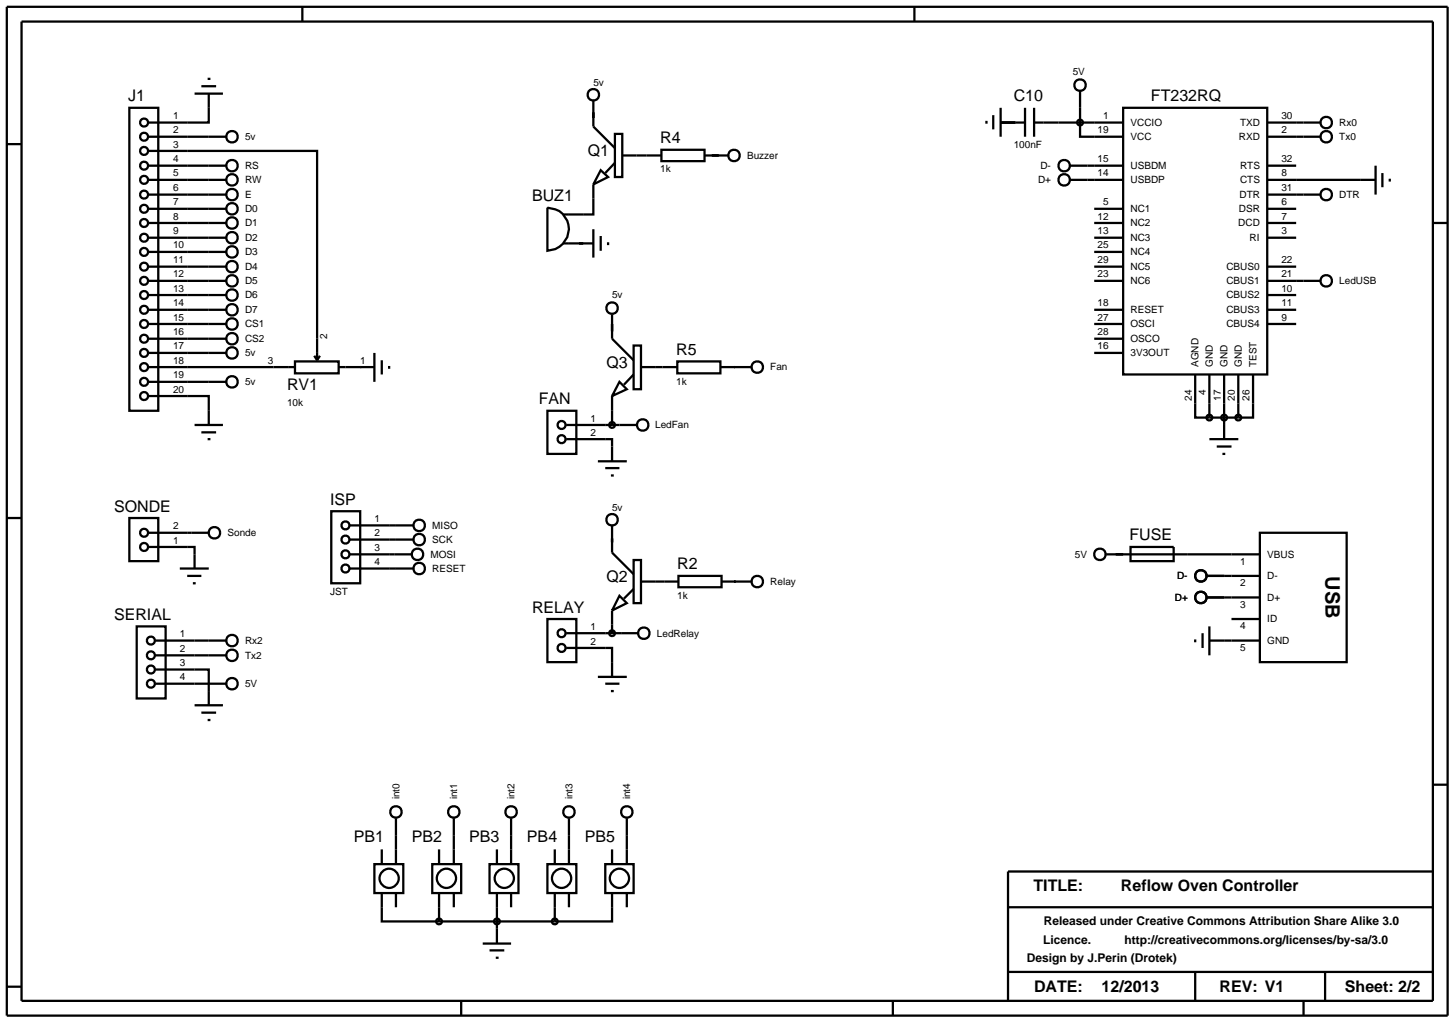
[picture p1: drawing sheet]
<svg xmlns="http://www.w3.org/2000/svg" width="257mm" height="180mm" viewBox="0 0 257 180" stroke-linecap="round" stroke-linejoin="round" font-family="sans-serif">
<g fill="none" stroke="#000" stroke-width=".4">
<path d="M1.2 1.2h254v177.8h-254zM3.8 3.8h248.8v172.6h-248.8zM22.8 19h5.1v53.4h-5.1zM34.3 16.5h5M35.5 15.2h2.6M36.6 13.9h.5M36.8 16.5v5.1h-10.7M53.3 1.2v2.6M104.6 17.8v4.5l3.8 3.8M161.2 1.2v2.6M176.4 19v5.1M180.7 19v5.1"/>
<path d="M182.3 19v5.1M190.4 16v8.1h7.6M198 19h25.4v47h-25.4zM1.2 25.4h2.6M26.1 26.6h29.8v36.9M26.1 29.2h13.8M26.1 31.7h13.8M26.1 24.1h13.8M26.1 34.3h13.8M26.1 36.8h13.8M26.1 39.3h13.8M96.5 36.6a3.8 3.8 0 0 1 3.8 3.8 3.8 3.8 0 0 1-3.8 3.8z"/>
<path d="M104.6 32.5v5.3h-5.3M105.9 30l1.3 1.2-2.6 1.3zM108.4 23.6h1.3v7.6h-1.3zM108.4 28.7l-1.7 1.8M109.7 27.4h6.9M116.6 26.4h7.6v2h-7.6zM124.2 27.4h4.2M173.9 21.3v.5M175.1 20.3v2.5M176.4 21.6h4.3M182.3 21.6h15.7M188.6 29.2h9.4"/>
<path d="M188.6 31.7h9.4M192.9 36.8h5.1M192.9 39.3h5.1M223.4 29.2h5.1M223.4 31.7h19.1M223.4 21.6h9.4M223.4 24.1h9.4M223.4 34.3h9.4M223.4 36.8h5.1M223.4 39.3h5.1M242.5 29.2v5.1M243.7 30.5v2.5"/>
<path d="M245 31.5v.5M252.6 39.3h2.6M26.1 49.5h13.8M26.1 41.9h13.8M26.1 44.4h13.8M26.1 47h13.8M26.1 52h13.8M26.1 54.6h13.8M26.1 57.1h13.8M26.1 59.7h13.8M99.3 42.9h5.3M104.6 40.4v5"/>
<path d="M105.9 41.6v2.6M107.2 42.7v.5M107.9 55.4v4.3l3.8 3.8M192.9 49.5h5.1M192.9 41.9h5.1M192.9 44.4h5.1M192.9 47h5.1M192.9 54.6h5.1M192.9 57.1h5.1M192.9 59.7h5.1M223.4 49.5h9.4M223.4 41.9h5.1"/>
<path d="M223.4 47h5.1M223.4 52h5.1M223.4 54.6h5.1M223.4 57.1h5.1M26.1 69.8h10.7v5.1M26.1 64.7h25.9M26.1 62.2h13.8M26.1 67.3h13.8M34.3 74.9h5M35.5 76.2h2.6M36.6 77.4h.5M52 63.7h7.7v2.1h-7.7z"/>
<path d="M55.4 62.7l.5 .8M56.4 62.7l-.5 .8M59.7 64.7h6.3M66 62.2v5.1M67.3 63.5v2.5M68.6 64.5v.5M96.5 72.4h5.1v7.6h-5.1zM99.8 77.4h8.1v3.9M99.8 74.9h12.4M107.9 69.8v5.1M109.2 67.3l1.3 1.3-2.6 1.2zM111.7 60.9h1.3v7.7h-1.3z"/>
<path d="M111.7 66l-1.7 1.8M113 64.7h6.4M119.4 63.7h7.6v2.1h-7.6zM127 64.7h5.5M192.9 62.2h5.1M210.7 66v7.6h2.5M213.2 73.6h5.1M213.2 66v7.6M213.2 77.4h5.1M214.5 78.7h2.6M215.8 66v11.4M218.3 66v7.6"/>
<path d="M220.9 66v7.6h-2.6M1.2 91.3h2.6M22.8 91.3h5.1v7.6h-5.1zM26.1 96.4h8.2v3.8M26.1 93.9h10.7M58.4 90.1h5.1v12.7h-5.1zM61.7 97.7h10.9M61.7 92.6h11.2M61.7 95.1h11.2M105.4 81.3h5.1M106.7 82.5h2.5M107.7 83.8h.5"/>
<path d="M107.9 92.6v4.8l3.8 3.8M111.7 98.7h1.3v7.6h-1.3zM195 97.7h27.1M199.3 96.4h7.6v2.5h-7.6zM215.5 80h.5M222.1 93.9h15.3v22.8h-15.3zM24.1 110.4h5.1v12.7h-5.1zM27.4 118h9.4v6.3M27.4 112.9h12.5M27.4 115.5h12.5M31.7 100.2h5.1M33 101.5h2.5"/>
<path d="M34 102.8h.5M61.7 100.2h11.2M96.5 109.1h5.1v7.6h-5.1zM99.8 114.2h8.1v5.1M99.8 111.6h12.7M105.4 119.3h5.1M107.9 107.6v4M109.2 105l1.3 1.3-2.6 1.3zM111.7 103.8l-1.7 1.7M113 102.5h6.6M119.6 101.5h7.6v2h-7.6zM127.2 102.5h5.3"/>
<path d="M210.7 112.7v.5M212 111.6v2.6M212.7 101.5h9.4M212.7 105.3h9.4M213.2 112.9h8.9M213.2 110.4v5.1M217.1 109.1h5M27.4 120.5h12.5M34.3 124.3h5M35.5 125.6h2.6M36.6 126.9h.5M106.7 120.5h2.5"/>
<path d="M107.7 121.8h.5M252.6 138.3h2.6M66 152.3h5.1v5.1h-5.1zM67.3 157.4v5h10.1M67.3 149.7v2.6M69.8 144.2v8.1M69.8 157.4v2.5M76.2 152.3h5.1v5.1h-5.1zM77.4 149.7v2.6M77.4 157.4v5M80 144.2v8.1M80 157.4v2.5"/>
<path d="M86.3 152.3h5.1v5.1h-5.1zM87.6 149.7v2.6M87.6 157.4v8.9M90.1 144.2v8.1M90.1 157.4v2.5M96.5 152.3h5.1v5.1h-5.1zM97.8 149.7v2.6M97.8 157.4v5M100.3 144.2v8.1M100.3 157.4v2.5M106.7 152.3h5v5.1h-5zM107.9 157.4v5h-10.1"/>
<path d="M107.9 149.7v2.6M110.5 144.2v8.1M110.5 157.4v2.5M177.7 159.9h74.9M252.6 153.6h-74.9v22.8M1.2 173.9h2.6M77.4 162.4h20.4M81.3 176.4v2.6M85.1 166.3h5M86.3 167.5h2.6M87.4 168.8h.5M157.4 176.4v2.6"/>
<path d="M177.7 171.3h74.9M210.7 171.3v5.1M229.8 176.4v2.6M233.6 171.3v5.1"/>
<circle cx="104.6" cy="16.7" r="1.01"/>
<circle cx="190.4" cy="15" r="1.01"/>
<circle cx="25.4" cy="24.1" r=".7"/>
<circle cx="25.4" cy="36.8" r=".7"/>
<circle cx="25.4" cy="31.7" r=".7"/>
<circle cx="25.4" cy="34.3" r=".7"/>
<circle cx="25.4" cy="21.6" r=".7"/>
<circle cx="25.4" cy="26.6" r=".7"/>
<circle cx="25.4" cy="29.2" r=".7"/>
<circle cx="25.4" cy="39.3" r=".7"/>
<circle cx="40.9" cy="36.8" r="1.01"/>
<circle cx="40.9" cy="24.1" r="1.01"/>
<circle cx="40.9" cy="31.7" r="1.01"/>
<circle cx="40.9" cy="34.3" r="1.01"/>
<circle cx="40.9" cy="29.2" r="1.01"/>
<circle cx="40.9" cy="39.3" r="1.01"/>
<circle cx="129.4" cy="27.4" r="1.01"/>
<circle cx="187.6" cy="29.2" r="1.01"/>
<circle cx="187.6" cy="31.7" r="1.01"/>
<circle cx="190.4" cy="21.6" r=".51"/>
<circle cx="233.8" cy="24.1" r="1.01"/>
<circle cx="233.8" cy="34.3" r="1.01"/>
<circle cx="233.8" cy="21.6" r="1.01"/>
<circle cx="25.4" cy="49.5" r=".7"/>
<circle cx="25.4" cy="57.1" r=".7"/>
<circle cx="25.4" cy="44.4" r=".7"/>
<circle cx="25.4" cy="59.7" r=".7"/>
<circle cx="25.4" cy="47" r=".7"/>
<circle cx="25.4" cy="54.6" r=".7"/>
<circle cx="25.4" cy="41.9" r=".7"/>
<circle cx="25.4" cy="52" r=".7"/>
<circle cx="40.9" cy="49.5" r="1.01"/>
<circle cx="40.9" cy="57.1" r="1.01"/>
<circle cx="40.9" cy="44.4" r="1.01"/>
<circle cx="40.9" cy="47" r="1.01"/>
<circle cx="40.9" cy="59.7" r="1.01"/>
<circle cx="40.9" cy="41.9" r="1.01"/>
<circle cx="40.9" cy="54.6" r="1.01"/>
<circle cx="40.9" cy="52" r="1.01"/>
<circle cx="107.9" cy="54.3" r="1.01"/>
<circle cx="233.8" cy="49.5" r="1.01"/>
<circle cx="25.4" cy="62.2" r=".7"/>
<circle cx="25.4" cy="69.8" r=".7"/>
<circle cx="25.4" cy="64.7" r=".7"/>
<circle cx="25.4" cy="67.3" r=".7"/>
<circle cx="40.9" cy="62.2" r="1.01"/>
<circle cx="40.9" cy="67.3" r="1.01"/>
<circle cx="99" cy="77.4" r=".7"/>
<circle cx="99" cy="74.9" r=".7"/>
<circle cx="107.9" cy="74.9" r=".51"/>
<circle cx="113.3" cy="74.9" r="1.01"/>
<circle cx="133.5" cy="64.7" r="1.01"/>
<circle cx="213.2" cy="73.6" r=".51"/>
<circle cx="215.8" cy="73.6" r=".51"/>
<circle cx="218.3" cy="73.6" r=".51"/>
<circle cx="25.4" cy="93.9" r=".7"/>
<circle cx="25.4" cy="96.4" r=".7"/>
<circle cx="37.8" cy="93.9" r="1.01"/>
<circle cx="60.9" cy="95.1" r=".7"/>
<circle cx="60.9" cy="92.6" r=".7"/>
<circle cx="60.9" cy="97.7" r=".7"/>
<circle cx="73.6" cy="97.7" r="1.01"/>
<circle cx="73.9" cy="92.6" r="1.01"/>
<circle cx="73.9" cy="95.1" r="1.01"/>
<circle cx="107.9" cy="91.6" r="1.01"/>
<circle cx="193.9" cy="97.7" r="1.01"/>
<circle cx="26.6" cy="112.9" r=".7"/>
<circle cx="26.6" cy="115.5" r=".7"/>
<circle cx="26.6" cy="118" r=".7"/>
<circle cx="40.9" cy="112.9" r="1.01"/>
<circle cx="40.9" cy="115.5" r="1.01"/>
<circle cx="60.9" cy="100.2" r=".7"/>
<circle cx="73.9" cy="100.2" r="1.01"/>
<circle cx="99" cy="111.6" r=".7"/>
<circle cx="99" cy="114.2" r=".7"/>
<circle cx="107.9" cy="111.6" r=".51"/>
<circle cx="113.5" cy="111.6" r="1.01"/>
<circle cx="133.5" cy="102.5" r="1.01"/>
<circle cx="211.7" cy="101.5" r="1.01"/>
<circle cx="211.7" cy="105.3" r="1.01"/>
<circle cx="26.6" cy="120.5" r=".7"/>
<circle cx="40.9" cy="120.5" r="1.01"/>
<circle cx="68.6" cy="154.8" r="1.69"/>
<circle cx="69.8" cy="143.1" r="1.01"/>
<circle cx="78.7" cy="154.8" r="1.69"/>
<circle cx="80" cy="143.1" r="1.01"/>
<circle cx="88.9" cy="154.8" r="1.69"/>
<circle cx="90.1" cy="143.1" r="1.01"/>
<circle cx="99" cy="154.8" r="1.69"/>
<circle cx="100.3" cy="143.1" r="1.01"/>
<circle cx="109.2" cy="154.8" r="1.69"/>
<circle cx="110.5" cy="143.1" r="1.01"/>
<circle cx="77.4" cy="162.4" r=".51"/>
<circle cx="87.6" cy="162.4" r=".51"/>
<circle cx="97.8" cy="162.4" r=".51"/>
</g>
<text font-size="3.5" x="233.7" y="101.6" transform="rotate(90 233.7 101.6)">USB</text>
<g font-size="2.8">
<text x="22.6" y="17.9">J1</text>
<text x="178.7" y="17.9">C10</text>
<text x="202.9" y="17.8">FT232RQ</text>
<text x="103.6" y="27.6">Q1</text>
<text x="116.4" y="25.3">R4</text>
<text x="93.8" y="35.5">BUZ1</text>
<text x="106.9" y="64.9">Q3</text>
<text x="119.2" y="62.6">R5</text>
<text x="50.6" y="68.8">RV1</text>
<text x="95" y="71.3">FAN</text>
<text x="58.2" y="89">ISP</text>
<text x="20.1" y="90.2">SONDE</text>
<text x="199.1" y="95.3">FUSE</text>
<text x="119.4" y="100.4">R2</text>
<text x="93.8" y="108">RELAY</text>
<text x="106.9" y="102.7">Q2</text>
<text x="20.1" y="109.3">SERIAL</text>
<text x="62.4" y="148.5">PB1</text>
<text x="72.6" y="148.5">PB2</text>
<text x="82.7" y="148.5">PB3</text>
<text x="92.9" y="148.5">PB4</text>
<text x="103.1" y="148.5">PB5</text>
<text x="182.2" y="157">TITLE:</text>
<text x="197.6" y="157">Reflow Oven Controller</text>
<text x="182.3" y="174.8">DATE:</text>
<text x="194.2" y="174.8">12/2013</text>
<text x="215" y="174.8">REV: V1</text>
<text x="237.1" y="174.8">Sheet: 2/2</text>
</g>
<g font-size="2.1">
<text x="183.9" y="166.3">Licence.</text>
<text x="184" y="163">Released under Creative Commons Attribution Share Alike 3.0</text>
<text x="198.3" y="166.3">http://creativecommons.org/licenses/by-sa/3.0</text>
<text x="181" y="169.6">Design by J.Perin (Drotek)</text>
</g>
<g font-size="1.8">
<text x="104.6" y="15.1">5v</text>
<text x="189.1" y="13.3">5V</text>
<text x="30.5" y="21">1</text>
<text x="30.5" y="23.5">2</text>
<text x="193.5" y="23.5">19</text>
<text x="194.5" y="21">1</text>
<text x="199.3" y="22.2">VCCIO</text>
<text x="218.6" y="22.2">TXD</text>
<text x="225.9" y="21">30</text>
<text x="225.9" y="23.5">2</text>
<text x="236.1" y="22.2">Rx0</text>
<text x="30.5" y="26">3</text>
<text x="30.5" y="28.6">4</text>
<text x="43.2" y="29.8">RS</text>
<text x="43.2" y="24.7">5v</text>
<text x="131.7" y="28">Buzzer</text>
<text x="178.7" y="26.1">100nF</text>
<text x="183.4" y="29.8">D-</text>
<text x="193.5" y="28.6">15</text>
<text x="199.3" y="24.7">VCC</text>
<text x="199.3" y="29.8">USBDM</text>
<text x="218.4" y="24.7">RXD</text>
<text x="218.6" y="29.8">RTS</text>
<text x="225.9" y="28.6">32</text>
<text x="236.1" y="24.7">Tx0</text>
<text x="30.5" y="31.1">5</text>
<text x="30.5" y="33.7">6</text>
<text x="43.2" y="32.3">RW</text>
<text x="43.2" y="34.9">E</text>
<text x="116.4" y="30.4">1k</text>
<text x="183" y="32.3">D+</text>
<text x="193.5" y="31.1">14</text>
<text x="199.3" y="32.3">USBDP</text>
<text x="218.5" y="34.9">DTR</text>
<text x="218.6" y="32.3">CTS</text>
<text x="225.9" y="33.7">31</text>
<text x="225.9" y="31.1">8</text>
<text x="236.1" y="34.9">DTR</text>
<text x="30.5" y="36.2">7</text>
<text x="30.5" y="38.7">8</text>
<text x="30.5" y="41.3">9</text>
<text x="43.2" y="37.4">D0</text>
<text x="43.2" y="39.9">D1</text>
<text x="193.5" y="38.7">12</text>
<text x="193.5" y="41.3">13</text>
<text x="194.5" y="36.2">5</text>
<text x="199.3" y="37.4">NC1</text>
<text x="199.3" y="39.9">NC2</text>
<text x="218.3" y="39.9">DCD</text>
<text x="218.4" y="37.4">DSR</text>
<text x="225.9" y="41.3">3</text>
<text x="225.9" y="38.7">7</text>
<text x="225.9" y="36.2">6</text>
<text x="30.5" y="43.8">10</text>
<text x="30.5" y="46.4">11</text>
<text x="43.2" y="42.5">D2</text>
<text x="43.2" y="45">D3</text>
<text x="43.2" y="47.6">D4</text>
<text x="193.5" y="43.8">25</text>
<text x="193.5" y="46.4">29</text>
<text x="199.3" y="42.5">NC3</text>
<text x="199.3" y="45">NC4</text>
<text x="199.3" y="47.6">NC5</text>
<text x="216.2" y="47.6">CBUS0</text>
<text x="220.3" y="42.5">RI</text>
<text x="225.9" y="46.4">22</text>
<text x="30.5" y="48.9">12</text>
<text x="30.5" y="51.4">13</text>
<text x="30.5" y="54">14</text>
<text x="43.2" y="50.1">D5</text>
<text x="43.2" y="52.6">D6</text>
<text x="107.9" y="52.6">5v</text>
<text x="193.5" y="54">18</text>
<text x="193.5" y="48.9">23</text>
<text x="199.3" y="50.1">NC6</text>
<text x="216.2" y="50.1">CBUS1</text>
<text x="216.2" y="52.6">CBUS2</text>
<text x="225.9" y="48.9">21</text>
<text x="225.9" y="54">11</text>
<text x="225.9" y="51.4">10</text>
<text x="236.1" y="50.1">LedUSB</text>
<text x="30.5" y="56.5">15</text>
<text x="30.5" y="59.1">16</text>
<text x="43.2" y="55.2">D7</text>
<text x="43.2" y="57.7">CS1</text>
<text x="57.7" y="59.7" transform="rotate(-90 57.7 59.7)">2</text>
<text x="193.5" y="59.1">28</text>
<text x="193.5" y="56.5">27</text>
<text x="199.3" y="55.2">RESET</text>
<text x="199.3" y="57.7">OSCI</text>
<text x="216.2" y="57.7">CBUS4</text>
<text x="216.2" y="55.2">CBUS3</text>
<text x="225.9" y="56.5">9</text>
<text x="30.5" y="61.6">17</text>
<text x="30.5" y="64.1">18</text>
<text x="43.2" y="60.3">CS2</text>
<text x="43.2" y="62.8">5v</text>
<text x="47.2" y="64.1">3</text>
<text x="63.5" y="64.1">1</text>
<text x="135.8" y="65.3">Fan</text>
<text x="193.5" y="61.6">16</text>
<text x="199.3" y="60.3">OSCO</text>
<text x="199.3" y="62.8">3V3OUT</text>
<text x="211.3" y="64.7" transform="rotate(-90 211.3 64.7)">AGND</text>
<text x="213.8" y="64.7" transform="rotate(-90 213.8 64.7)">GND</text>
<text x="216.4" y="64.7" transform="rotate(-90 216.4 64.7)">GND</text>
<text x="218.9" y="64.7" transform="rotate(-90 218.9 64.7)">GND</text>
<text x="221.5" y="64.7" transform="rotate(-90 221.5 64.7)">TEST</text>
<text x="30.5" y="66.7">19</text>
<text x="30.5" y="69.2">20</text>
<text x="43.2" y="67.9">5v</text>
<text x="50.6" y="71.6">10k</text>
<text x="119.2" y="67.8">1k</text>
<text x="210.1" y="70.6" transform="rotate(-90 210.1 70.6)">24</text>
<text x="212.6" y="69.6" transform="rotate(-90 212.6 69.6)">4</text>
<text x="215.2" y="70.6" transform="rotate(-90 215.2 70.6)">17</text>
<text x="217.7" y="70.6" transform="rotate(-90 217.7 70.6)">20</text>
<text x="220.3" y="70.6" transform="rotate(-90 220.3 70.6)">26</text>
<text x="104.1" y="74.3">1</text>
<text x="104.1" y="76.8">2</text>
<text x="115.5" y="75.5">LedFan</text>
<text x="107.9" y="90">5v</text>
<text x="30.5" y="95.8">1</text>
<text x="30.5" y="93.3">2</text>
<text x="40.1" y="94.5">Sonde</text>
<text x="66" y="92">1</text>
<text x="66" y="94.5">2</text>
<text x="76.2" y="93.2">MISO</text>
<text x="76.2" y="95.7">SCK</text>
<text x="66" y="97.1">3</text>
<text x="66" y="99.6">4</text>
<text x="75.9" y="98.3">MOSI</text>
<text x="76.2" y="100.8">RESET</text>
<text x="189.5" y="98.3">5V</text>
<text x="218.6" y="99.5">1</text>
<text x="223.4" y="98.3">VBUS</text>
<text x="58.2" y="104.8">JST</text>
<text x="119.4" y="105.5">1k</text>
<text x="135.8" y="103.1">Relay</text>
<text x="207.1" y="105.9">D+</text>
<text x="207.5" y="102.1">D-</text>
<text x="218.6" y="103.3">2</text>
<text x="218.6" y="107.1">3</text>
<text x="223.4" y="102.1">D-</text>
<text x="223.4" y="105.9">D+</text>
<text x="31.7" y="112.3">1</text>
<text x="43.2" y="113.5">Rx2</text>
<text x="104.1" y="111">1</text>
<text x="104.1" y="113.6">2</text>
<text x="115.8" y="112.2">LedRelay</text>
<text x="218.6" y="110.9">4</text>
<text x="223.4" y="109.7">ID</text>
<text x="223.4" y="113.5">GND</text>
<text x="31.7" y="114.9">2</text>
<text x="31.7" y="117.4">3</text>
<text x="31.7" y="119.9">4</text>
<text x="43.2" y="116.1">Tx2</text>
<text x="218.6" y="114.7">5</text>
<text x="43.2" y="121.1">5V</text>
<text x="70.4" y="140.9" transform="rotate(-90 70.4 140.9)">int0</text>
<text x="80.6" y="140.9" transform="rotate(-90 80.6 140.9)">int1</text>
<text x="90.7" y="140.9" transform="rotate(-90 90.7 140.9)">int2</text>
<text x="100.9" y="140.9" transform="rotate(-90 100.9 140.9)">int3</text>
<text x="111.1" y="140.9" transform="rotate(-90 111.1 140.9)">int4</text>
</g>
</svg>
